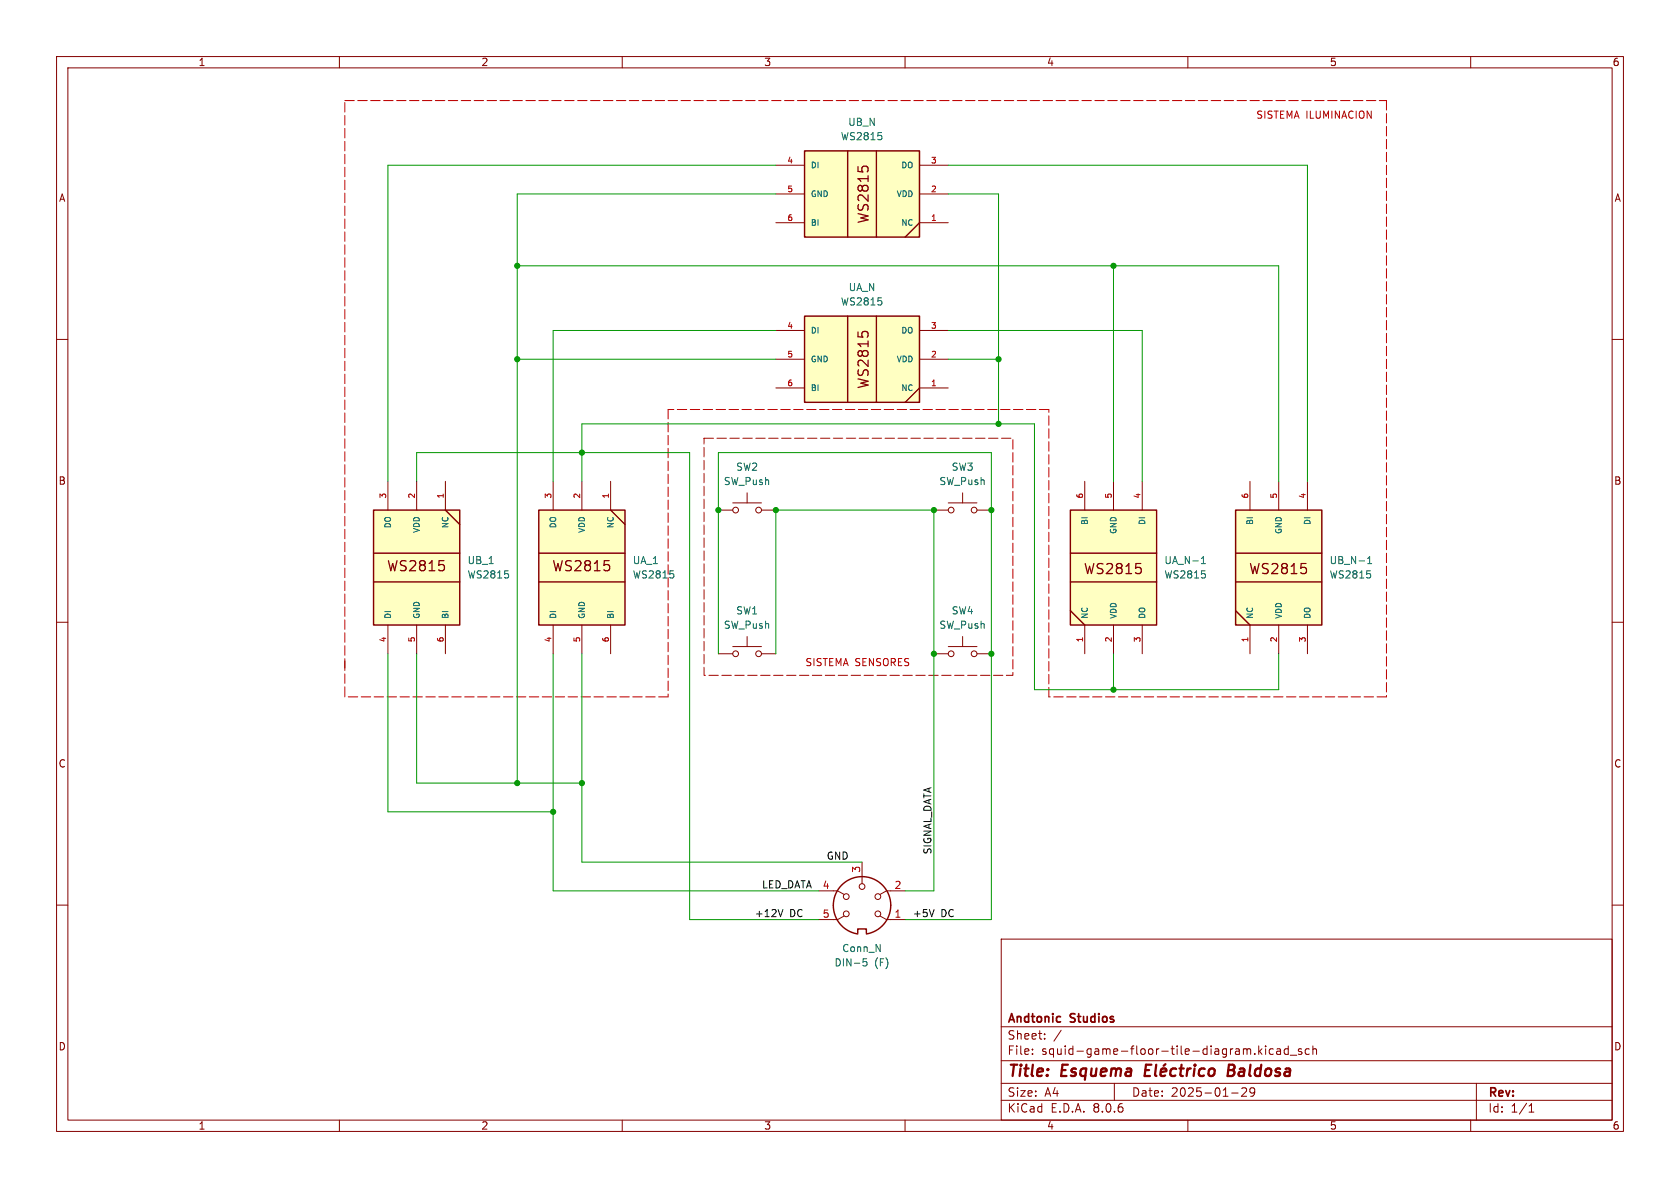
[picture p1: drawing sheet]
<svg xmlns="http://www.w3.org/2000/svg" width="297mm" height="210mm" viewBox="0 0 297 210" stroke-linecap="round" stroke-linejoin="round" font-family="sans-serif">
<g fill="none" stroke="#840000" stroke-width=".18">
<path d="M10 10h277v190h-277zM12 12h273v186h-273zM60 10v2M110 10v2M160 10v2M210 10v2M260 10v2M10 60h2M285 60h2M10 110h2M285 110h2M10 160h2"/>
<path d="M285 160h2M177 166h108v32h-108zM60 198v2M110 198v2M160 198v2M177 194.5h108M177 191.5h108M177 187.5h108M177 181.5h108M182.5 186.3v.1M182.5 185.5v.1M184.7 183.6v.1"/>
<path d="M184.7 182.8v.1M187.6 182.1l-1.3 2M197 191.5v3M210 198v2M217.7 193.2h1.2M219.5 192.4l.6-.1 .2 .1 .1 .3-.9 1.1h.9M221.8 186.3v.1M221.8 192.9l-.3 .3h-.3l-.2-.3 .1-.5 .4-.1 .2 .1a.99 .99 0 0 1-.3 1.4h-.3M222.5 184.9v1.5M222.7 185.8l.4 .6M223.1 185.4l-.6 .6M223.7 184.9v.1"/>
<path d="M223.7 185.4v1M225.1 185.5l-.4-.1-.3 .3v.4l.1 .2h.6M225.7 185.5h.6l.1 .9M226.4 185.8h-.5a.29 .29 0 0 0-.2 .3 .29 .29 0 0 0 .2 .3l.5-.1M227.7 185.5l-.4-.1-.3 .3v.4l.2 .2h.5M227.7 184.9v1.5M228.1 186.5h1.1M230.1 185.5l-.4-.1-.2 .2 .1 .2 .5 .2v.3h-.6M231.5 185.5l-.5-.1-.3 .3v.4l.2 .2h.6M232.1 185.5l.2-.1 .4 .1v.9M232.1 184.9v1.5M260 198v2"/>
<path d="M261 191.5v6.5M270.3 196.6h.9M270.3 195.5l.4-.4v1.5"/>
</g>
<g fill="none" stroke="#840000" stroke-width=".4">
<path d="M202.5 189.2h.6M203.6 188.2h-1l-.3 2h1M204.4 188.2l-.2 1.7 .2 .3M205.2 189.5l1-.1-.1-.4-.2-.1-.5 .1-.3 .9 .3 .3 .6-.1M206 188.1l-.3 .3M207.9 189a.66 .66 0 0 0-1 .3v.5l.1 .3 .2 .1 .6-.1M208.5 188.9h.8M208.9 188.2l-.2 1.7v.2l.4 .1M209.9 188.9l-.1 1.3M210.5 188.9l-.4 .1-.2 .3M211.2 188.9l-.2 1.3M211.3 188.2l-.1 .1v.1"/>
<path d="M211.3 188.2v.1l-.1 .1M211.3 188.2l-.1 .2M213 189a.66 .66 0 0 0-1 .3l-.1 .5 .2 .3 .2 .1 .5-.1M213.8 189.1a.52 .52 0 0 1 .6-.2 .52 .52 0 0 1 .4 .4l-.1 .5a.55 .55 0 0 1-.5 .4 .55 .55 0 0 1-.6-.4zM217.1 189.2h.7M217.8 189.2l.3 .1M217.9 188.2h-.6l-.3 2 1-.1M218 189.1l-.2 .1"/>
</g>
<path d="M142.2 55.9h20.4v15.2h-20.4z" fill="#ffffc2"/>
<path d="M142.2 55.9h20.4v15.2h-20.4zM149.9 55.9v15.2M154.9 55.9v15.2M162.6 68.6l-2.6 2.5M151.6 165v-.8h1.6v.8M153.2 165.1a5.1 5.1 0 0 0 3.5-7.8 5.1 5.1 0 0 0-8.6 0 5.1 5.1 0 0 0 3.5 7.8" fill="none" stroke="#840000" stroke-width=".25"/>
<path d="M152.5 58.7h.8" fill="none" stroke="#840000" stroke-width=".22"/>
<g fill="none" stroke="#840000" stroke-width=".18">
<path d="M137.2 58.4h5M162.6 58.4h5M137.2 68.6h5M137.2 63.5h5M162.6 68.6h5M162.6 63.5h5M127 90.2h2.5M129.5 88.9h5.1M132.1 87.1v1.8M134.6 90.2h2.6M165.1 90.2h2.5M167.6 88.9h5.1"/>
<path d="M170.2 87.1v1.8M172.7 90.2h2.6M165.1 115.6h2.5M167.6 114.3h5.1M170.2 112.5v1.8M172.7 115.6h2.6M144.8 157.5h3.3l1.1 .6M152.4 152.4v3.8M160 157.5h-3.3l-1.1 .6M149.2 161.9l-1.1 .7h-3.3M155.6 161.9l1.1 .7h3.3"/>
<circle cx="130" cy="90.2" r=".51"/>
<circle cx="134.1" cy="90.2" r=".51"/>
<circle cx="168.1" cy="90.2" r=".51"/>
<circle cx="172.2" cy="90.2" r=".51"/>
<circle cx="168.1" cy="115.6" r=".51"/>
<circle cx="172.2" cy="115.6" r=".51"/>
<circle cx="149.6" cy="158.5" r=".51"/>
<circle cx="152.4" cy="156.7" r=".51"/>
<circle cx="155.2" cy="158.5" r=".51"/>
<circle cx="149.6" cy="161.5" r=".51"/>
<circle cx="155.2" cy="161.5" r=".51"/>
</g>
<path d="M155.8 53.3v.5M153.2 169.5h-.6v.6l.1-.1h.5l.1 .2-.1 .4-.2 .2-.4-.2" fill="none" stroke="#006464" stroke-width=".18"/>
<path d="M95.2 90.2h15.3v20.3h-15.3z" fill="#ffffc2"/>
<path d="M95.2 90.2h15.3v20.3h-15.3zM95.2 97.8h15.3M107.9 90.2l2.6 2.5M95.2 102.9h15.3" fill="none" stroke="#840000" stroke-width=".25"/>
<path d="M107.7 100v.7" fill="none" stroke="#840000" stroke-width=".22"/>
<g fill="none" stroke="#840000" stroke-width=".18">
<path d="M97.8 85.1v5.1M102.9 85.1v5.1M107.9 85.1v5.1M97.8 110.5v5.1M102.9 110.5v5.1M107.9 110.5v5.1M127 115.6h2.5M129.5 114.3h5.1M132.1 112.5v1.8M134.6 115.6h2.6"/>
<circle cx="130" cy="115.6" r=".51"/>
<circle cx="134.1" cy="115.6" r=".51"/>
</g>
<path d="M119.1 101.5v.6" fill="none" stroke="#006464" stroke-width=".18"/>
<path d="M66 90.2h15.3v20.3h-15.3z" fill="#ffffc2"/>
<path d="M66 90.2h15.3v20.3h-15.3zM66 97.8h15.3M78.7 90.2l2.6 2.5M66 102.9h15.3" fill="none" stroke="#840000" stroke-width=".25"/>
<path d="M78.5 100v.7" fill="none" stroke="#840000" stroke-width=".22"/>
<path d="M68.6 85.1v5.1M73.7 85.1v5.1M78.7 85.1v5.1M68.6 110.5v5.1M73.7 110.5v5.1M78.7 110.5v5.1" fill="none" stroke="#840000" stroke-width=".18"/>
<path d="M89.9 101.5v.6" fill="none" stroke="#006464" stroke-width=".18"/>
<path d="M218.4 90.2h15.3v20.3h-15.3z" fill="#ffffc2"/>
<path d="M218.4 90.2h15.3v20.3h-15.3zM218.4 97.8h15.3M218.4 102.9h15.3M218.4 108l2.6 2.5" fill="none" stroke="#840000" stroke-width=".25"/>
<path d="M230.9 100.5v.7" fill="none" stroke="#840000" stroke-width=".22"/>
<path d="M221 85.1v5.1M226.1 85.1v5.1M231.1 85.1v5.1M221 110.5v5.1M226.1 110.5v5.1M231.1 110.5v5.1" fill="none" stroke="#840000" stroke-width=".18"/>
<path d="M241.8 99.6h.7M241.8 98.7l.3-.3v1.2M242.3 101.5v.6" fill="none" stroke="#006464" stroke-width=".18"/>
<path d="M189.2 90.2h15.3v20.3h-15.3z" fill="#ffffc2"/>
<path d="M189.2 90.2h15.3v20.3h-15.3zM189.2 97.8h15.3M189.2 102.9h15.3M189.2 108l2.6 2.5" fill="none" stroke="#840000" stroke-width=".25"/>
<path d="M201.7 100.5v.7" fill="none" stroke="#840000" stroke-width=".22"/>
<path d="M191.8 85.1v5.1M196.8 85.1v5.1M201.9 85.1v5.1M191.8 110.5v5.1M196.8 110.5v5.1M201.9 110.5v5.1" fill="none" stroke="#840000" stroke-width=".18"/>
<path d="M212.4 99.6h.7M212.4 98.7l.3-.3v1.2M213 101.5v.6" fill="none" stroke="#006464" stroke-width=".18"/>
<path d="M142.2 26.7h20.4v15.2h-20.4z" fill="#ffffc2"/>
<path d="M142.2 26.7h20.4v15.2h-20.4zM149.9 26.7v15.2M154.9 26.7v15.2M162.6 39.4l-2.6 2.5" fill="none" stroke="#840000" stroke-width=".25"/>
<path d="M152.5 29.5h.8" fill="none" stroke="#840000" stroke-width=".22"/>
<path d="M137.2 39.4h5M137.2 34.3h5M137.2 29.2h5M162.6 39.4h5M162.6 34.3h5M162.6 29.2h5" fill="none" stroke="#840000" stroke-width=".18"/>
<path d="M155.8 24v.6" fill="none" stroke="#006464" stroke-width=".18"/>
<path d="M138.4 160.8l-.4 1.2M165.1 160.8l-.4 1.2" fill="none" stroke="#0f0f0f" stroke-width=".18"/>
<path d="M61 17.8h184.1M245.1 17.8v105.4M118.1 72.4v50.8M124.5 77.5h54.6v41.9h-54.6zM185.4 72.4h-67.3M61 118.1v-100.3M61 116.8v6.4M118.1 123.2h-57.1M185.4 123.2v-50.8M245.1 123.2h-59.7" fill="none" stroke="#c20000" stroke-width=".18" stroke-dasharray="1.7 .6"/>
<g fill="none" stroke="#009600" stroke-width=".18">
<path d="M137.2 34.3h-45.8v104.1M137.2 29.2h-68.6v55.9M167.6 34.3h8.9v40.6M167.6 29.2h63.5v55.9M91.4 47h134.7v38.1M137.2 58.4h-39.4v26.7M167.6 58.4h34.3v26.7M196.8 47v38.1M91.4 63.5h45.8M167.6 63.5h8.9M73.7 85.1v-5.1h48.2v82.6h22.9M102.9 85.1v-10.2h80v47h43.2v-6.3"/>
<path d="M68.6 115.6v27.9h29.2M73.7 115.6v22.8h29.2M97.8 115.6v41.9h47M102.9 115.6v36.8h49.5M127 115.6v-35.6h48.3v82.6h-15.3M137.2 115.6v-25.4h27.9v67.3h-5.1M196.8 115.6v6.3"/>
</g>
<g fill="#009600" stroke="#009600" stroke-width=".18">
<circle cx="175.3" cy="115.6" r=".46"/>
<circle cx="196.8" cy="121.9" r=".46"/>
<circle cx="176.5" cy="63.5" r=".46"/>
<circle cx="176.5" cy="74.9" r=".46"/>
<circle cx="165.1" cy="115.6" r=".46"/>
<circle cx="137.2" cy="90.2" r=".46"/>
<circle cx="165.1" cy="90.2" r=".46"/>
<circle cx="175.3" cy="90.2" r=".46"/>
<circle cx="196.8" cy="47" r=".46"/>
<circle cx="102.9" cy="80" r=".46"/>
<circle cx="91.4" cy="63.5" r=".46"/>
<circle cx="91.4" cy="138.4" r=".46"/>
<circle cx="91.4" cy="47" r=".46"/>
<circle cx="127" cy="90.2" r=".46"/>
<circle cx="97.8" cy="143.5" r=".46"/>
<circle cx="102.9" cy="138.4" r=".46"/>
</g>
<g font-size="2.8" fill="#840000">
<text x="178" y="190.9">Title:</text>
<text x="187.7" y="190.9">Esquema</text>
<text x="218.7" y="190.9">Baldosa</text>
</g>
<g font-size="2.5" fill="#840000">
<text x="153.9" y="39.7" transform="rotate(-90 153.9 39.7)">WS2815</text>
<text x="153.9" y="68.9" transform="rotate(-90 153.9 68.9)">WS2815</text>
<text x="68.3" y="101.3">WS2815</text>
<text x="97.5" y="101.3">WS2815</text>
<text x="191.4" y="101.8">WS2815</text>
<text x="220.7" y="101.8">WS2815</text>
</g>
<g font-size="2.1" fill="#840000">
<text x="178" y="184">Sheet:</text>
<text x="178" y="181.2">Andtonic</text>
<text x="189.3" y="181.2">Studios</text>
<text x="178" y="186.7">File:</text>
<text x="184.1" y="186.7">squid-game-floor-tile-diagram.kicad_sch</text>
<text x="178" y="196.9">KiCad</text>
<text x="178" y="194.1">Size:</text>
<text x="184.7" y="194.1">A4</text>
<text x="185.7" y="196.9">E.D.A.</text>
<text x="193.3" y="196.9">8.0.6</text>
<text x="200" y="194.1">Date:</text>
<text x="207" y="194.1">2025-01-29</text>
<text x="263" y="194.3">Rev:</text>
<text x="263" y="196.9">Id:</text>
<text x="267.1" y="196.9">1/1</text>
</g>
<g font-size="1.8" fill="#840000">
<text x="35" y="11.9">1</text>
<text x="85" y="11.9">2</text>
<text x="135" y="11.9">3</text>
<text x="185" y="11.9">4</text>
<text x="235" y="11.9">5</text>
<text x="285" y="11.9">6</text>
<text x="10.3" y="35.9">A</text>
<text x="285.3" y="35.9">A</text>
<text x="10.3" y="85.9">B</text>
<text x="285.3" y="85.9">B</text>
<text x="10.3" y="135.9">C</text>
<text x="285.3" y="135.9">C</text>
<text x="10.3" y="185.9">D</text>
<text x="285.3" y="185.9">D</text>
<text x="35" y="199.9">1</text>
<text x="85" y="199.9">2</text>
<text x="135" y="199.9">3</text>
<text x="185" y="199.9">4</text>
<text x="235" y="199.9">5</text>
<text x="285" y="199.9">6</text>
</g>
<g font-size="1.8" fill="#006464">
<text x="149.8" y="22.5">UB_N</text>
<text x="148.5" y="25">WS2815</text>
<text x="149.9" y="51.7">UA_N</text>
<text x="148.5" y="54.2">WS2815</text>
<text x="130" y="83.4">SW2</text>
<text x="168.1" y="83.4">SW3</text>
<text x="127.9" y="86">SW_Push</text>
<text x="166" y="86">SW_Push</text>
<text x="82.6" y="99.9">UB_1</text>
<text x="111.8" y="99.9">UA_1</text>
<text x="205.7" y="99.9">UA_N-1</text>
<text x="235" y="99.9">UB_N-1</text>
<text x="82.6" y="102.5">WS2815</text>
<text x="111.8" y="102.5">WS2815</text>
<text x="205.7" y="102.5">WS2815</text>
<text x="235" y="102.5">WS2815</text>
<text x="127.9" y="111.4">SW_Push</text>
<text x="130" y="108.8">SW1</text>
<text x="166" y="111.4">SW_Push</text>
<text x="168.1" y="108.8">SW4</text>
<text x="147.4" y="171">DIN-5</text>
<text x="148.8" y="168.5">Conn_N</text>
<text x="154.6" y="171">(F)</text>
</g>
<g font-size="1.8" fill="#c20000">
<text x="222" y="21.2">SISTEMA ILUMINACION</text>
<text x="142.3" y="118">SISTEMA SENSORES</text>
</g>
<g font-size="1.8" fill="#0f0f0f">
<text x="146" y="152.1">GND</text>
<text x="164.8" y="151.1" transform="rotate(-90 164.8 151.1)">SIGNAL_DATA</text>
<text x="134.6" y="157.1">LED_DATA</text>
<text x="133.3" y="162.2">+12V</text>
<text x="139.6" y="162.2">DC</text>
<text x="161.3" y="162.2">+5V</text>
<text x="166.3" y="162.2">DC</text>
</g>
<g font-size="1.8" fill="#a90000">
<text x="152.1" y="154.4" transform="rotate(-90 152.1 154.4)">3</text>
<text x="145.3" y="157.2">4</text>
<text x="158" y="157.2">2</text>
<text x="145.3" y="162.3">5</text>
<text x="158" y="162.3">1</text>
</g>
<g font-size="1.4" fill="#a90000">
<text x="139.1" y="29">4</text>
<text x="164.5" y="29">3</text>
<text x="139.1" y="34">5</text>
<text x="164.5" y="34">2</text>
<text x="139.1" y="39.1">6</text>
<text x="164.5" y="39.1">1</text>
<text x="139.1" y="58.2">4</text>
<text x="164.5" y="58.2">3</text>
<text x="139.1" y="63.2">5</text>
<text x="164.5" y="63.2">2</text>
<text x="139.1" y="68.3">6</text>
<text x="164.5" y="68.3">1</text>
<text x="68.3" y="88.2" transform="rotate(-90 68.3 88.2)">3</text>
<text x="73.4" y="88.2" transform="rotate(-90 73.4 88.2)">2</text>
<text x="78.5" y="88.2" transform="rotate(-90 78.5 88.2)">1</text>
<text x="97.5" y="88.2" transform="rotate(-90 97.5 88.2)">3</text>
<text x="102.6" y="88.2" transform="rotate(-90 102.6 88.2)">2</text>
<text x="107.7" y="88.2" transform="rotate(-90 107.7 88.2)">1</text>
<text x="191.5" y="88.2" transform="rotate(-90 191.5 88.2)">6</text>
<text x="196.6" y="88.2" transform="rotate(-90 196.6 88.2)">5</text>
<text x="201.7" y="88.2" transform="rotate(-90 201.7 88.2)">4</text>
<text x="220.7" y="88.2" transform="rotate(-90 220.7 88.2)">6</text>
<text x="225.8" y="88.2" transform="rotate(-90 225.8 88.2)">5</text>
<text x="230.9" y="88.2" transform="rotate(-90 230.9 88.2)">4</text>
<text x="68.3" y="113.6" transform="rotate(-90 68.3 113.6)">4</text>
<text x="73.4" y="113.6" transform="rotate(-90 73.4 113.6)">5</text>
<text x="78.5" y="113.6" transform="rotate(-90 78.5 113.6)">6</text>
<text x="97.5" y="113.6" transform="rotate(-90 97.5 113.6)">4</text>
<text x="102.6" y="113.6" transform="rotate(-90 102.6 113.6)">5</text>
<text x="107.7" y="113.6" transform="rotate(-90 107.7 113.6)">6</text>
<text x="191.5" y="113.6" transform="rotate(-90 191.5 113.6)">1</text>
<text x="196.6" y="113.6" transform="rotate(-90 196.6 113.6)">2</text>
<text x="201.7" y="113.6" transform="rotate(-90 201.7 113.6)">3</text>
<text x="220.7" y="113.6" transform="rotate(-90 220.7 113.6)">1</text>
<text x="225.8" y="113.6" transform="rotate(-90 225.8 113.6)">2</text>
<text x="230.9" y="113.6" transform="rotate(-90 230.9 113.6)">3</text>
</g>
<g font-size="1.4" fill="#006464">
<text x="143.3" y="29.9">DI</text>
<text x="159.2" y="29.9">DO</text>
<text x="143.3" y="35">GND</text>
<text x="158.4" y="35">VDD</text>
<text x="143.3" y="40.1">BI</text>
<text x="159.2" y="40.1">NC</text>
<text x="143.3" y="59.2">DI</text>
<text x="159.2" y="59.2">DO</text>
<text x="143.3" y="64.2">GND</text>
<text x="158.4" y="64.2">VDD</text>
<text x="143.3" y="69.3">BI</text>
<text x="159.2" y="69.3">NC</text>
<text x="69.3" y="93.5" transform="rotate(-90 69.3 93.5)">DO</text>
<text x="74.4" y="94.3" transform="rotate(-90 74.4 94.3)">VDD</text>
<text x="79.5" y="93.5" transform="rotate(-90 79.5 93.5)">NC</text>
<text x="98.5" y="93.5" transform="rotate(-90 98.5 93.5)">DO</text>
<text x="103.6" y="94.3" transform="rotate(-90 103.6 94.3)">VDD</text>
<text x="108.7" y="93.5" transform="rotate(-90 108.7 93.5)">NC</text>
<text x="192.5" y="92.9" transform="rotate(-90 192.5 92.9)">BI</text>
<text x="197.6" y="94.5" transform="rotate(-90 197.6 94.5)">GND</text>
<text x="202.7" y="92.9" transform="rotate(-90 202.7 92.9)">DI</text>
<text x="221.7" y="92.9" transform="rotate(-90 221.7 92.9)">BI</text>
<text x="226.8" y="94.5" transform="rotate(-90 226.8 94.5)">GND</text>
<text x="231.9" y="92.9" transform="rotate(-90 231.9 92.9)">DI</text>
<text x="69.3" y="109.5" transform="rotate(-90 69.3 109.5)">DI</text>
<text x="74.4" y="109.5" transform="rotate(-90 74.4 109.5)">GND</text>
<text x="79.5" y="109.5" transform="rotate(-90 79.5 109.5)">BI</text>
<text x="98.5" y="109.5" transform="rotate(-90 98.5 109.5)">DI</text>
<text x="103.6" y="109.5" transform="rotate(-90 103.6 109.5)">GND</text>
<text x="108.7" y="109.5" transform="rotate(-90 108.7 109.5)">BI</text>
<text x="192.5" y="109.5" transform="rotate(-90 192.5 109.5)">NC</text>
<text x="197.6" y="109.5" transform="rotate(-90 197.6 109.5)">VDD</text>
<text x="202.7" y="109.5" transform="rotate(-90 202.7 109.5)">DO</text>
<text x="221.7" y="109.5" transform="rotate(-90 221.7 109.5)">NC</text>
<text x="226.8" y="109.5" transform="rotate(-90 226.8 109.5)">VDD</text>
<text x="231.9" y="109.5" transform="rotate(-90 231.9 109.5)">DO</text>
</g>
</svg>
